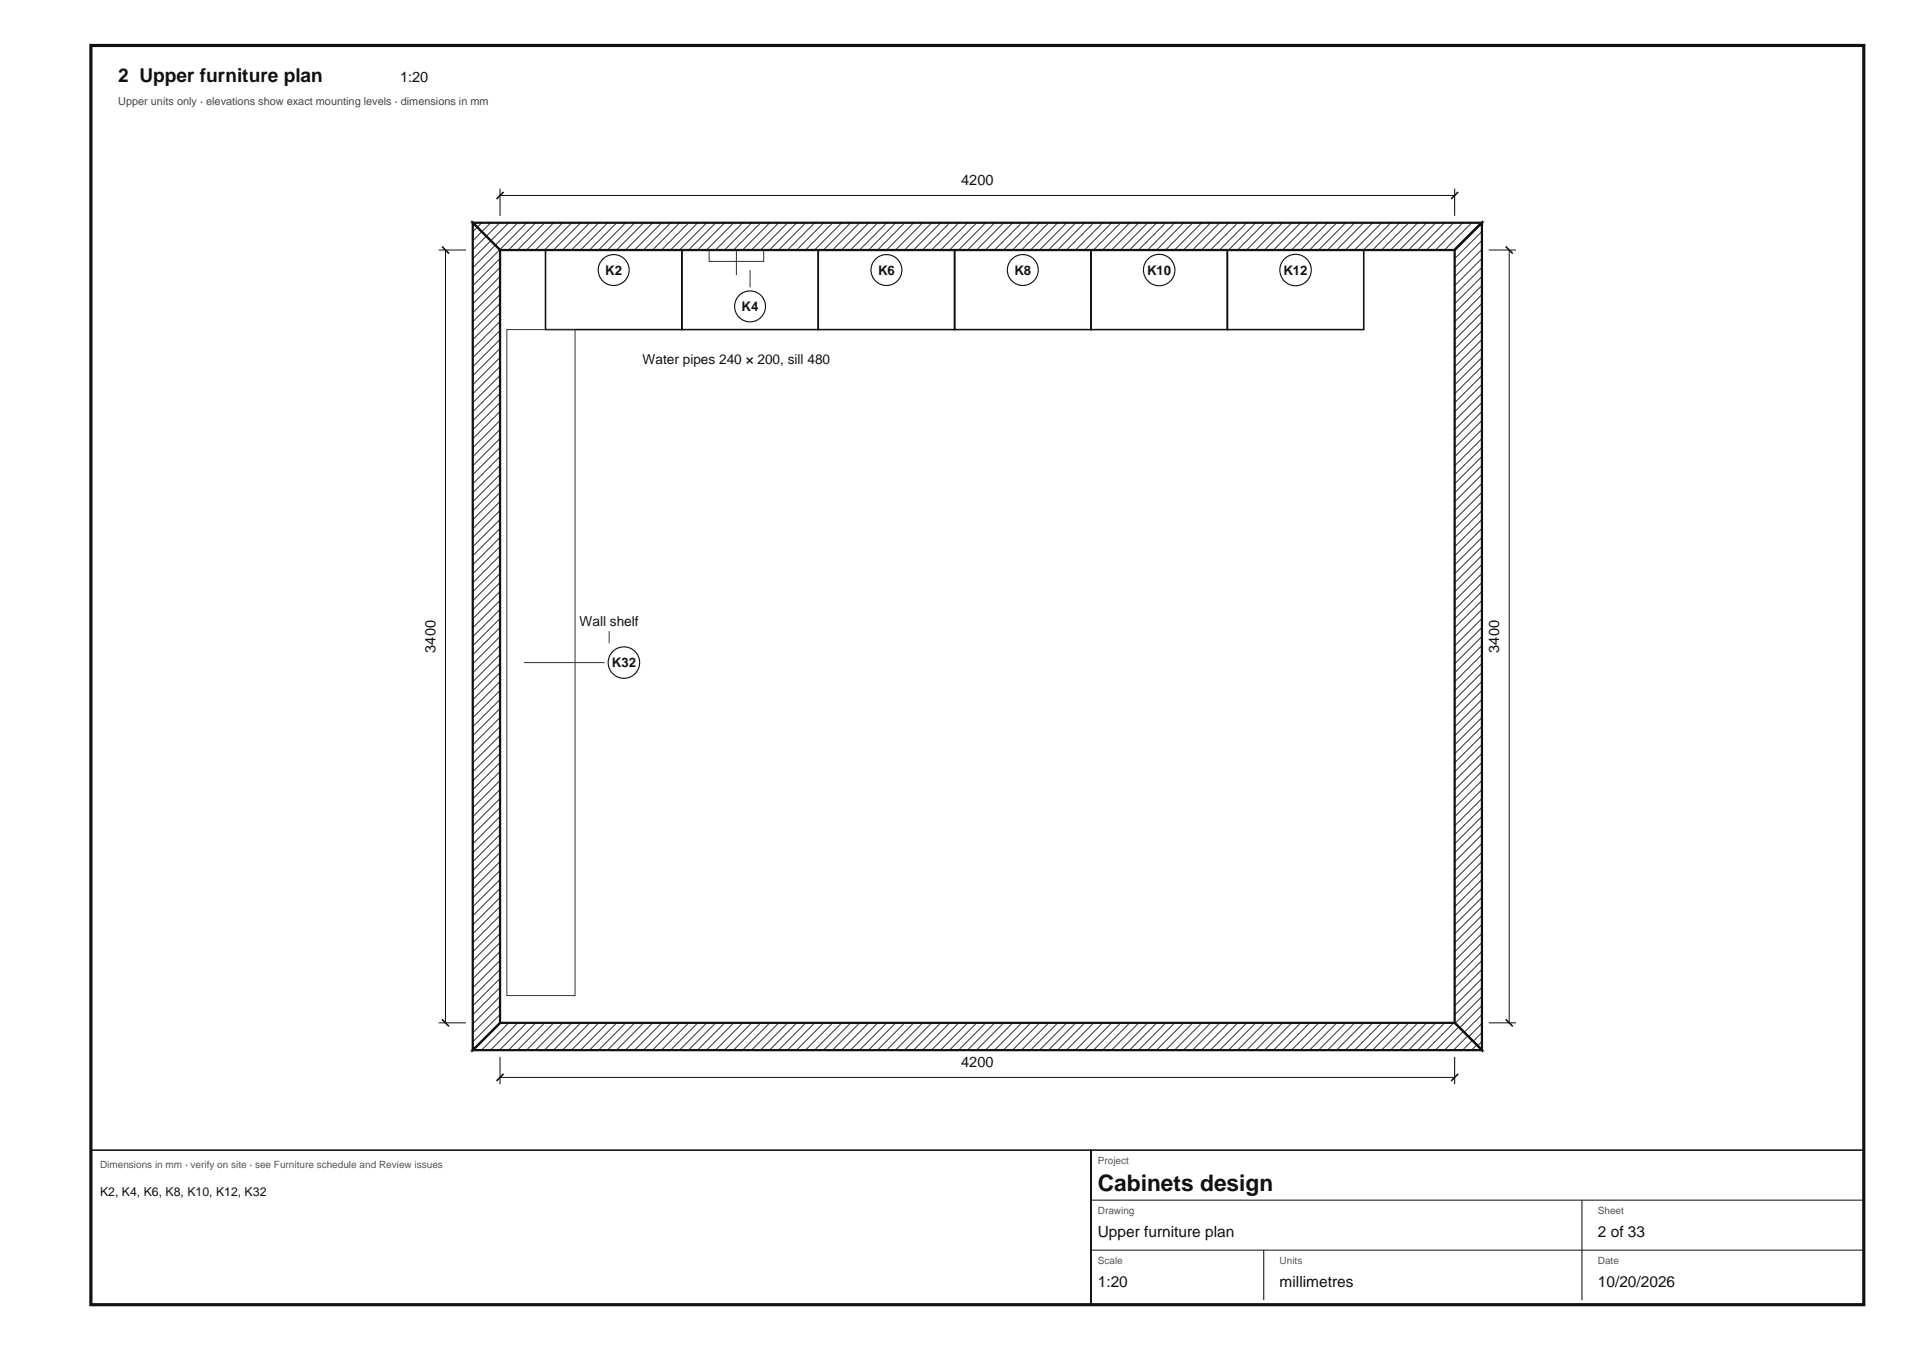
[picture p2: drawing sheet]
<svg xmlns="http://www.w3.org/2000/svg" width="420mm" height="297mm" viewBox="0 0 420 297" stroke-linecap="round" stroke-linejoin="round" font-family="sans-serif">
<path d="M20 10h390.1v277h-390.1z" fill="none" stroke="#111" stroke-width=".7" stroke-linecap="butt"/>
<path d="M104 49h222v6h-222z" fill="#fff"/>
<g fill="none" stroke="#333" stroke-width=".22">
<path d="M104 49v.1M106 49l-2 2M108 49l-4 4M110 49l-6 6M111.9 49l-6 6M113.9 49l-6 6M115.9 49l-6 6M117.9 49l-6 6M119.9 49l-6 6M121.8 49l-6 6M123.8 49l-6 6M125.8 49l-6 6"/>
<path d="M127.8 49l-6 6M129.8 49l-6 6M131.7 49l-6 6M133.7 49l-6 6M135.7 49l-6 6M137.7 49l-6 6M139.7 49l-6 6M141.6 49l-6 6M143.6 49l-6 6M145.6 49l-6 6M147.6 49l-6 6M149.6 49l-6 6"/>
<path d="M151.5 49l-6 6M153.5 49l-6 6M155.5 49l-6 6M156 55h12v2.5h-12zM157.5 49l-6 6M159.5 49l-6 6M161.4 49l-6 6M163.4 49l-6 6M165.4 49l-6 6M167.4 49l-6 6M169.4 49l-6 6M171.3 49l-6 6"/>
<path d="M173.3 49l-6 6M175.3 49l-6 6M177.3 49l-6 6M179.3 49l-6 6M181.2 49l-6 6M183.2 49l-6 6M185.2 49l-6 6M187.2 49l-6 6M189.2 49l-6 6M191.1 49l-6 6M193.1 49l-6 6M195.1 49l-6 6"/>
<path d="M197.1 49l-6 6M199.1 49l-6 6M201 49l-6 6M203 49l-6 6M205 49l-6 6M207 49l-6 6M209 49l-6 6M210.9 49l-6 6M212.9 49l-6 6M214.9 49l-6 6M216.9 49l-6 6M218.9 49l-6 6"/>
<path d="M220.8 49l-6 6M222.8 49l-6 6M224.8 49l-6 6M226.8 49l-6 6M228.8 49l-6 6M230.7 49l-6 6M232.7 49l-6 6M234.7 49l-6 6M236.7 49l-6 6M238.7 49l-6 6M240.6 49l-6 6M242.6 49l-6 6"/>
<path d="M244.6 49l-6 6M246.6 49l-6 6M248.6 49l-6 6M250.5 49l-6 6M252.5 49l-6 6M254.5 49l-6 6M256.5 49l-6 6M258.5 49l-6 6M260.4 49l-6 6M262.4 49l-6 6M264.4 49l-6 6M266.4 49l-6 6"/>
<path d="M268.4 49l-6 6M270.3 49l-6 6M272.3 49l-6 6M274.3 49l-6 6M276.3 49l-6 6M278.3 49l-6 6M280.2 49l-6 6M282.2 49l-6 6M284.2 49l-6 6M286.2 49l-6 6M288.2 49l-6 6M290.1 49l-6 6"/>
<path d="M292.1 49l-6 6M294.1 49l-6 6M296.1 49l-6 6M298.1 49l-6 6M300 49l-6 6M302 49l-6 6M304 49l-6 6M306 49l-6 6M308 49l-6 6M309.9 49l-6 6M311.9 49l-6 6M313.9 49l-6 6"/>
<path d="M315.9 49l-6 6M317.9 49l-6 6M319.8 49l-6 6M321.8 49l-6 6M323.8 49l-6 6M325.8 49l-6 6M326.1 50.7l-4.3 4.3M326.1 52.7l-2.4 2.3M326.1 54.6l-.4 .4"/>
</g>
<path d="M104 49h222l-6 6h-210z" fill="none" stroke="#111" stroke-width=".5"/>
<path d="M162 55v5.5" fill="none" stroke="#333" stroke-width=".22" stroke-dasharray="6 1 1 1" stroke-linecap="butt"/>
<path d="M320 49h6v182h-6z" fill="#fff"/>
<g fill="none" stroke="#333" stroke-width=".22">
<path d="M320 49v.1M322 49l-2 2M324 49l-4 4M326 49l-6 6M326.1 50.9l-6.1 6.1M326.1 52.9l-6.1 6.1M326.1 54.8l-6.1 6.1M326.1 56.8l-6.1 6.1M326.1 58.8l-6.1 6.1M326.1 60.8l-6.1 6.1M326.1 62.8l-6.1 6.1M326.1 64.7l-6.1 6.1"/>
<path d="M326.1 66.7l-6.1 6.1M326.1 68.7l-6.1 6.1M326.1 70.7l-6.1 6.1M326.1 72.7l-6.1 6.1M326.1 74.6l-6.1 6.1M326.1 76.6l-6.1 6.1M326.1 78.6l-6.1 6.1M326.1 80.6l-6.1 6.1M326.1 82.6l-6.1 6.1M326.1 84.5l-6.1 6.1M326.1 86.5l-6.1 6.1M326.1 88.5l-6.1 6.1"/>
<path d="M326.1 90.5l-6.1 6.1M326.1 92.5l-6.1 6.1M326.1 94.4l-6.1 6.1M326.1 96.4l-6.1 6.1M326.1 98.4l-6.1 6.1M326.1 100.4l-6.1 6.1M326.1 102.4l-6.1 6.1M326.1 104.3l-6.1 6.1M326.1 106.3l-6.1 6.1M326.1 108.3l-6.1 6.1M326.1 110.3l-6.1 6.1M326.1 112.3l-6.1 6.1"/>
<path d="M326.1 114.2l-6.1 6.1M326.1 116.2l-6.1 6.1M326.1 118.2l-6.1 6.1M326.1 120.2l-6.1 6.1M326.1 122.2l-6.1 6.1M326.1 124.1l-6.1 6.1M326.1 126.1l-6.1 6.1M326.1 128.1l-6.1 6.1M326.1 130.1l-6.1 6.1M326.1 132.1l-6.1 6.1M326.1 134l-6.1 6.1M326.1 136l-6.1 6.1"/>
<path d="M326.1 138l-6.1 6.1M326.1 140l-6.1 6.1M326.1 142l-6.1 6.1M326.1 143.9l-6.1 6.1M326.1 145.9l-6.1 6.1M326.1 147.9l-6.1 6.1M326.1 149.9l-6.1 6.1M326.1 151.9l-6.1 6.1M326.1 153.8l-6.1 6.1M326.1 155.8l-6.1 6.1M326.1 157.8l-6.1 6.1M326.1 159.8l-6.1 6.1"/>
<path d="M326.1 161.8l-6.1 6.1M326.1 163.7l-6.1 6.1M326.1 165.7l-6.1 6.1M326.1 167.7l-6.1 6.1M326.1 169.7l-6.1 6.1M326.1 171.7l-6.1 6.1M326.1 173.6l-6.1 6.1M326.1 175.6l-6.1 6.1M326.1 177.6l-6.1 6.1M326.1 179.6l-6.1 6.1M326.1 181.6l-6.1 6.1M326.1 183.5l-6.1 6.1"/>
<path d="M326.1 185.5l-6.1 6.1M326.1 187.5l-6.1 6.1M326.1 189.5l-6.1 6.1M326.1 191.5l-6.1 6.1M326.1 193.4l-6.1 6.1M326.1 195.4l-6.1 6.1M326.1 197.4l-6.1 6.1M326.1 199.4l-6.1 6.1M326.1 201.4l-6.1 6.1M326.1 203.3l-6.1 6.1M326.1 205.3l-6.1 6.1M326.1 207.3l-6.1 6.1"/>
<path d="M326.1 209.3l-6.1 6.1M326.1 211.3l-6.1 6.1M326.1 213.2l-6.1 6.1M326.1 215.2l-6.1 6.1M326.1 217.2l-6.1 6.1M326.1 219.2l-6.1 6.1M326.1 221.2l-6.1 6.1M326.1 223.1l-6.1 6.1M326.1 225.1l-5.9 5.9M326.1 227.1l-3.9 3.9M326.1 229.1l-1.9 1.9"/>
</g>
<path d="M326 49v182l-6-6v-170z" fill="none" stroke="#111" stroke-width=".5"/>
<path d="M104 225h222v6h-222z" fill="#fff"/>
<g fill="none" stroke="#333" stroke-width=".22">
<path d="M104 225v.1M106 225l-2 2.1M108 225l-4 4M110 225l-6 6M111.9 225l-6 6M113.9 225l-6 6M115.9 225l-6 6M117.9 225l-6 6M119.9 225l-6 6M121.8 225l-6 6M123.8 225l-6 6M125.8 225l-6 6"/>
<path d="M127.8 225l-6 6M129.8 225l-6 6M131.7 225l-6 6M133.7 225l-6 6M135.7 225l-6 6M137.7 225l-6 6M139.7 225l-6 6M141.6 225l-6 6M143.6 225l-6 6M145.6 225l-6 6M147.6 225l-6 6M149.6 225l-6 6"/>
<path d="M151.5 225l-6 6M153.5 225l-6 6M155.5 225l-6 6M157.5 225l-6 6M159.5 225l-6 6M161.4 225l-6 6M163.4 225l-6 6M165.4 225l-6 6M167.4 225l-6 6M169.4 225l-6 6M171.3 225l-6 6M173.3 225l-6 6"/>
<path d="M175.3 225l-6 6M177.3 225l-6 6M179.3 225l-6 6M181.2 225l-6 6M183.2 225l-6 6M185.2 225l-6 6M187.2 225l-6 6M189.2 225l-6 6M191.1 225l-6 6M193.1 225l-6 6M195.1 225l-6 6M197.1 225l-6 6"/>
<path d="M199.1 225l-6 6M201 225l-6 6M203 225l-6 6M205 225l-6 6M207 225l-6 6M209 225l-6 6M210.9 225l-6 6M212.9 225l-6 6M214.9 225l-6 6M216.9 225l-6 6M218.9 225l-6 6M220.8 225l-6 6"/>
<path d="M222.8 225l-6 6M224.8 225l-6 6M226.8 225l-6 6M228.8 225l-6 6M230.7 225l-6 6M232.7 225l-6 6M234.7 225l-6 6M236.7 225l-6 6M238.7 225l-6 6M240.6 225l-6 6M242.6 225l-6 6M244.6 225l-6 6"/>
<path d="M246.6 225l-6 6M248.6 225l-6 6M250.5 225l-6 6M252.5 225l-6 6M254.5 225l-6 6M256.5 225l-6 6M258.5 225l-6 6M260.4 225l-6 6M262.4 225l-6 6M264.4 225l-6 6M266.4 225l-6 6M268.4 225l-6 6"/>
<path d="M270.3 225l-6 6M272.3 225l-6 6M274.3 225l-6 6M276.3 225l-6 6M278.3 225l-6 6M280.2 225l-6 6M282.2 225l-6 6M284.2 225l-6 6M286.2 225l-6 6M288.2 225l-6 6M290.1 225l-6 6M292.1 225l-6 6"/>
<path d="M294.1 225l-6 6M296.1 225l-6 6M298.1 225l-6 6M300 225l-6 6M302 225l-6 6M304 225l-6 6M306 225l-6 6M308 225l-6 6M309.9 225l-6 6M311.9 225l-6 6M313.9 225l-6 6M315.9 225l-6 6"/>
<path d="M317.9 225l-6 6M319.8 225l-6 6M321.8 225l-6 6M323.8 225l-6 6M325.8 225l-6 6M326.1 226.7l-4.3 4.3M326.1 228.7l-2.4 2.3M326.1 230.7l-.4 .3"/>
</g>
<path d="M104 231l6-6h210l6 6z" fill="none" stroke="#111" stroke-width=".5"/>
<path d="M104 49h6v182h-6z" fill="#fff"/>
<g fill="none" stroke="#333" stroke-width=".22">
<path d="M104 49v.1M106 49l-2 2M108 49l-4 4M110 49l-6 6M110.1 50.9l-6.1 6.1M110.1 52.9l-6.1 6.1M110.1 54.8l-6.1 6.1M110.1 56.8l-6.1 6.1M110.1 58.8l-6.1 6.1M110.1 60.8l-6.1 6.1M110.1 62.8l-6.1 6.1M110.1 64.7l-6.1 6.1"/>
<path d="M110.1 66.7l-6.1 6.1M110.1 68.7l-6.1 6.1M110.1 70.7l-6.1 6.1M110.1 72.7l-6.1 6.1M110.1 74.6l-6.1 6.1M110.1 76.6l-6.1 6.1M110.1 78.6l-6.1 6.1M111.5 72.5h15v146.5h-15zM110.1 98.4l-6.1 6.1M110.1 80.6l-6.1 6.1M110.1 82.6l-6.1 6.1M110.1 84.5l-6.1 6.1"/>
<path d="M110.1 86.5l-6.1 6.1M110.1 88.5l-6.1 6.1M110.1 90.5l-6.1 6.1M110.1 92.5l-6.1 6.1M110.1 94.4l-6.1 6.1M110.1 96.4l-6.1 6.1M110.1 100.4l-6.1 6.1M110.1 102.4l-6.1 6.1M110.1 104.3l-6.1 6.1M110.1 106.3l-6.1 6.1M110.1 108.3l-6.1 6.1M110.1 110.3l-6.1 6.1"/>
<path d="M110.1 112.3l-6.1 6.1M110.1 114.2l-6.1 6.1M110.1 116.2l-6.1 6.1M110.1 118.2l-6.1 6.1M110.1 120.2l-6.1 6.1M110.1 122.2l-6.1 6.1M110.1 124.1l-6.1 6.1M110.1 126.1l-6.1 6.1M110.1 128.1l-6.1 6.1M110.1 130.1l-6.1 6.1M110.1 132.1l-6.1 6.1M110.1 134l-6.1 6.1"/>
<path d="M110.1 136l-6.1 6.1M110.1 138l-6.1 6.1M110.1 140l-6.1 6.1M110.1 143.9l-6.1 6.1M110.1 153.8l-6.1 6.1M110.1 142l-6.1 6.1M110.1 145.9l-6.1 6.1M110.1 149.9l-6.1 6.1M110.1 151.9l-6.1 6.1M110.1 157.8l-6.1 6.1M110.1 159.8l-6.1 6.1M110.1 147.9l-6.1 6.1"/>
<path d="M110.1 155.8l-6.1 6.1M110.1 167.7l-6.1 6.1M110.1 161.8l-6.1 6.1M110.1 163.7l-6.1 6.1M110.1 165.7l-6.1 6.1M110.1 169.7l-6.1 6.1M110.1 171.7l-6.1 6.1M110.1 173.6l-6.1 6.1M110.1 175.6l-6.1 6.1M110.1 177.6l-6.1 6.1M110.1 179.6l-6.1 6.1M110.1 181.6l-6.1 6.1"/>
<path d="M110.1 183.5l-6.1 6.1M110.1 185.5l-6.1 6.1M110.1 193.4l-6.1 6.1M110.1 187.5l-6.1 6.1M110.1 189.5l-6.1 6.1M110.1 191.5l-6.1 6.1M110.1 195.4l-6.1 6.1M110.1 197.4l-6.1 6.1M110.1 199.4l-6.1 6.1M110.1 201.4l-6.1 6.1M110.1 203.3l-6.1 6.1M110.1 205.3l-6.1 6.1"/>
<path d="M110.1 207.3l-6.1 6.1M110.1 209.3l-6.1 6.1M110.1 211.3l-6.1 6.1M110.1 213.2l-6.1 6.1M110.1 215.2l-6.1 6.1M110.1 217.2l-6.1 6.1M110.1 219.2l-6.1 6.1M110.1 221.2l-6.1 6.1M110.1 223.1l-6.1 6.1M110.1 225.1l-5.9 5.9M110.1 227.1l-4 3.9M110.1 229.1l-2 1.9"/>
</g>
<path d="M104 49l6 6v170l-6 6z" fill="none" stroke="#111" stroke-width=".5"/>
<g fill="none" stroke="#111" stroke-width=".35">
<path d="M97.2 54.2l1.6 1.6M110.8 42.2l-1.6 1.6M120 55h30v17.5h-30zM150 55h30v17.5h-30zM180 55h30v17.5h-30zM210 55h30v17.5h-30zM240 55h30v17.5h-30zM270 55h30v17.5h-30zM320.8 42.2l-1.5 1.6M331.3 54.2l1.5 1.6M97.2 224.3l1.6 1.5M110.8 236.3l-1.6 1.5"/>
<path d="M320.8 236.3l-1.5 1.5M331.3 224.3l1.5 1.5"/>
</g>
<path d="M96.5 55h6M98 55v170M110 43h210M110 41.5v6M320 41.5v6M327.5 55h6M332 55v170M96.5 225h6M110 232.5v6M110 237h210M320 232.5v6M327.5 225h6" fill="none" stroke="#111" stroke-width=".22"/>
<circle cx="135" cy="59.4" r="3.4" fill="#fff"/>
<circle cx="135" cy="59.4" r="3.4" fill="none" stroke="#111" stroke-width=".25"/>
<path d="M165 59.4v3.8" fill="none" stroke="#333" stroke-width=".22"/>
<circle cx="165" cy="67.4" r="3.4" fill="#fff"/>
<circle cx="165" cy="67.4" r="3.4" fill="none" stroke="#111" stroke-width=".25"/>
<circle cx="195" cy="59.4" r="3.4" fill="#fff"/>
<circle cx="195" cy="59.4" r="3.4" fill="none" stroke="#111" stroke-width=".25"/>
<circle cx="225" cy="59.4" r="3.4" fill="#fff"/>
<circle cx="225" cy="59.4" r="3.4" fill="none" stroke="#111" stroke-width=".25"/>
<circle cx="255" cy="59.4" r="3.5" fill="#fff"/>
<circle cx="255" cy="59.4" r="3.5" fill="none" stroke="#111" stroke-width=".25"/>
<circle cx="285" cy="59.4" r="3.5" fill="#fff"/>
<circle cx="285" cy="59.4" r="3.5" fill="none" stroke="#111" stroke-width=".25"/>
<path d="M115.3 145.8h17.7" fill="none" stroke="#333" stroke-width=".22"/>
<circle cx="137.3" cy="145.8" r="3.5" fill="#fff"/>
<circle cx="137.3" cy="145.8" r="3.5" fill="none" stroke="#111" stroke-width=".25"/>
<path d="M134 138.9v2.6" fill="none" stroke="#333" stroke-width=".22"/>
<path d="M20 253h220v34h-220zM240 253h170.1v34h-170.1z" fill="none" stroke="#111" stroke-width=".35"/>
<path d="M240 264h170.1M240 275h170.1M278 275v11M348 264v22" fill="none" stroke="#111" stroke-width=".22"/>
<text font-size="5" fill="#111" x="241.5" y="262">Cabinets design</text>
<text font-size="4.2" fill="#111" x="26" y="18">2 Upper furniture plan</text>
<g font-size="3.4" fill="#111">
<text x="241.5" y="272">Upper furniture plan</text>
<text x="351.5" y="272">2 of 33</text>
<text x="241.5" y="283">1:20</text>
<text x="281.5" y="283">millimetres</text>
<text x="351.5" y="283">10/20/2026</text>
</g>
<g font-size="3.2" fill="#111">
<text x="88" y="18">1:20</text>
<text x="211.5" y="40.8">4200</text>
<text x="95.8" y="143.6" transform="rotate(-90 95.8 143.6)">3400</text>
<text x="329.8" y="143.6" transform="rotate(-90 329.8 143.6)">3400</text>
<text x="211.5" y="234.8">4200</text>
</g>
<g font-size="3" fill="#111">
<text x="141.4" y="80">Water pipes 240 × 200, sill 480</text>
<text x="127.5" y="137.8">Wall shelf</text>
</g>
<g font-size="2.9" fill="#111">
<text x="133.2" y="60.4">K2</text>
<text x="193.2" y="60.4">K6</text>
<text x="223.2" y="60.4">K8</text>
<text x="252.4" y="60.4">K10</text>
<text x="282.4" y="60.4">K12</text>
<text x="163.2" y="68.4">K4</text>
<text x="134.6" y="146.8">K32</text>
</g>
<text font-size="2.7" fill="#111" x="22" y="263">K2, K4, K6, K8, K10, K12, K32</text>
<text font-size="2.4" fill="#444" x="26" y="23">Upper units only · elevations show exact mounting levels · dimensions in mm</text>
<g font-size="2.2" fill="#555">
<text x="22" y="257">Dimensions in mm · verify on site · see Furniture schedule and Review issues</text>
<text x="241.5" y="256">Project</text>
<text x="241.5" y="267">Drawing</text>
<text x="351.5" y="267">Sheet</text>
<text x="241.5" y="278">Scale</text>
<text x="281.5" y="278">Units</text>
<text x="351.5" y="278">Date</text>
</g>
</svg>
